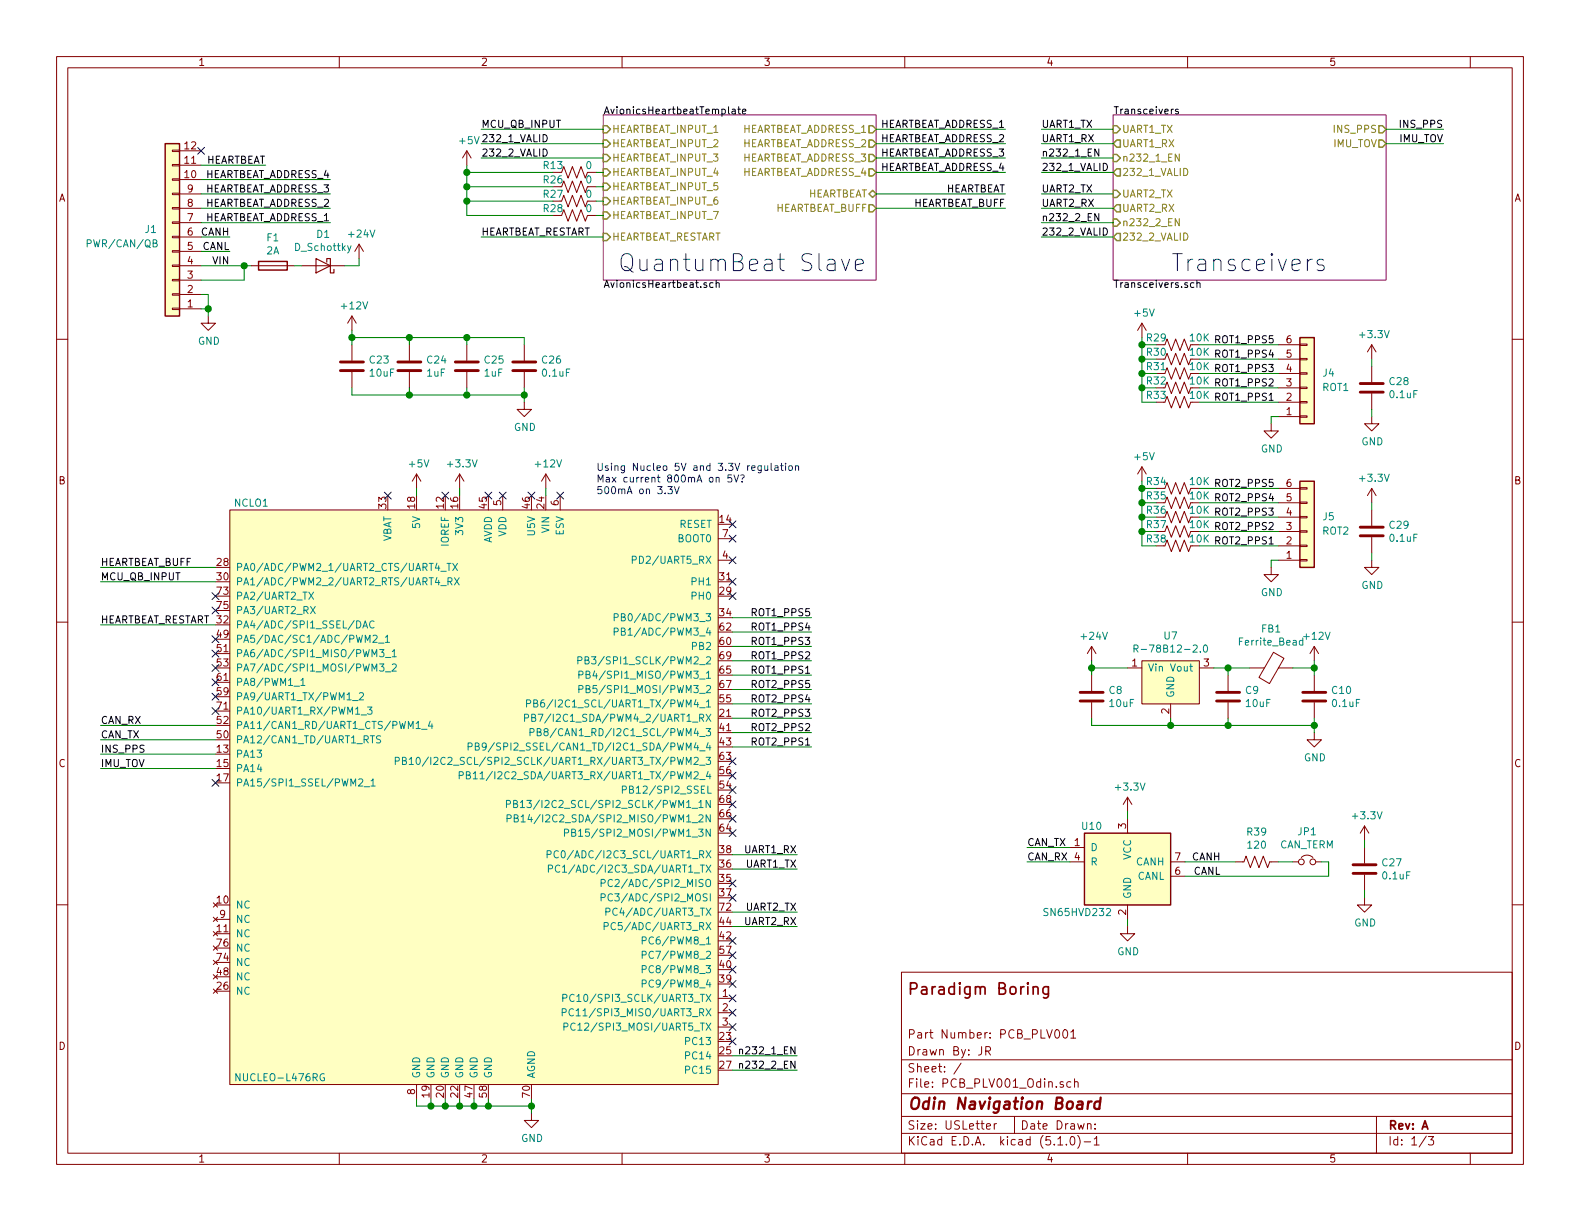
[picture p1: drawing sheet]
<svg xmlns="http://www.w3.org/2000/svg" width="279mm" height="216mm" viewBox="0 0 279 216" stroke-linecap="round" stroke-linejoin="round" font-family="sans-serif">
<g fill="none" stroke="#840000" stroke-width=".18">
<path d="M10 10h259.4v195.9h-259.4zM12 12h255.4v191.9h-255.4zM60 10v2M110 10v2M160 10v2M210 10v2M260 10v2M30.5 26.5h1.2v.3h-1.2zM30.5 29.1h1.2v.2h-1.2zM30.5 31.6h1.2v.3h-1.2zM30.5 34.2h1.2v.2h-1.2zM30.5 36.7h1.2v.3h-1.2z"/>
<path d="M30.5 39.2h1.2v.3h-1.2zM31.7 31.8h3.9M31.7 29.2h3.9M31.7 26.7h3.9M31.7 39.4h3.9M31.7 36.8h3.9M31.7 34.3h3.9M82.5 26.7v2.5M82.5 26.7l-.7 1.2M82.5 26.7l.8 1.2M99.3 30.5l.4-1 .8 2 .7-2 .8 2 .7-2 .8 2 .4-1M99.3 33l.4-1 .8 2 .7-2 .8 2 .7-2 .8 2 .4-1"/>
<path d="M99.3 35.6l.4-1.1 .8 2.1 .7-2.1 .8 2.1 .7-2.1 .8 2.1 .4-1M99.3 38.1l.4-1 .8 2 .7-2 .8 2 .7-2 .8 2 .4-1M104.1 30.5h1.3M104.1 33h1.3M104.1 35.6h1.3M104.1 38.1h1.3M10 60h2M30.5 41.8h1.2v.2h-1.2zM30.5 44.3h1.2v.3h-1.2zM30.5 46.9h1.2v.2h-1.2zM30.5 49.4h1.2v.3h-1.2zM30.5 51.9h1.2v.3h-1.2z"/>
<path d="M30.5 54.5h1.2v.2h-1.2zM31.7 54.6h3.9M31.7 52.1h3.9M31.7 49.5h3.9M31.7 47h3.9M31.7 44.5h3.9M31.7 41.9h3.9M36.8 55.9v1.3h1.3l-1.3 1.2-1.2-1.2h1.2M44.4 47h7.7M53.3 47h7.7M62.2 55.9v2.5M62.2 55.9l-.7 1.3"/>
<path d="M62.2 55.9l.8 1.3M63.5 43.2l-.8 1.3M63.5 43.2v2.5M63.5 43.2l.8 1.3M201.9 57.2l-.7 1.2M201.9 57.2v2.5M201.9 57.2l.8 1.2M267.4 60h2M62.2 61v2.8M62.2 65.8v2.8M72.4 61v2.8M72.4 65.8v2.8"/>
<path d="M82.5 61v2.8M82.5 65.8v2.8M92.7 71.1v1.3h1.3l-1.3 1.3-1.3-1.3h1.3M92.7 61v2.8M92.7 65.8v2.8M206 63.5l.4-1 .7 2 .8-2 .8 2 .7-2 .8 2 .4-1M206 66l.4-1 .7 2.1 .8-2.1 .8 2.1 .7-2.1 .8 2.1 .4-1.1M206 68.6l.4-1 .7 2 .8-2 .8 2 .7-2 .8 2 .4-1M206 71.1l.4-1 .7 2 .8-2 .8 2 .7-2 .8 2 .4-1M206 61l.4-1.1 .7 2.1 .8-2.1 .8 2.1 .7-2.1 .8 2.1 .4-1M224.8 74.9v1.3h1.3l-1.3 1.3-1.3-1.3h1.3M226.1 73.7h3.8"/>
<path d="M226.1 71.1h3.8M226.1 68.6h3.8M226.1 66h3.8M226.1 63.5h3.8M226.1 61h3.8M229.9 60.8h1.2v.3h-1.2zM229.9 63.4h1.2v.2h-1.2zM229.9 65.9h1.2v.3h-1.2zM229.9 68.5h1.2v.2h-1.2zM229.9 71h1.2v.2h-1.2zM229.9 73.5h1.2v.3h-1.2zM242.6 73.7v1.2h1.2l-1.2 1.3-1.3-1.3h1.3"/>
<path d="M242.6 61v2.5M242.6 64.8v2.8M242.6 69.6v2.8M242.6 61l-.8 1.2M242.6 61l.7 1.2M40.6 90.2h86.4v101.6h-86.4zM73.7 83.8v2.6M73.7 83.8l-.8 1.3M73.7 83.8l.7 1.3M81.3 83.8l-.8 1.3M81.3 83.8v2.6M81.3 83.8l.7 1.3"/>
<path d="M88.9 87.6v2.6M96.5 83.8l-.7 1.3M96.5 83.8v2.6M96.5 83.8l.8 1.3M99.1 87.6v2.6M127 99.1h2.5M127 95.3h2.5M201.9 82.6v2.5M201.9 82.6l-.7 1.2M201.9 82.6l.8 1.2M206 88.9l.4-1 .7 2 .8-2 .8 2 .7-2 .8 2 .4-1M206 91.4l.4-1 .7 2.1 .8-2.1 .8 2.1 .7-2.1 .8 2.1 .4-1.1"/>
<path d="M206 94l.4-1 .7 2 .8-2 .8 2 .7-2 .8 2 .4-1M206 96.5l.4-1 .7 2 .8-2 .8 2 .7-2 .8 2 .4-1M206 86.4l.4-1.1 .7 2.1 .8-2.1 .8 2.1 .7-2.1 .8 2.1 .4-1M226.1 99.1h3.8M226.1 96.5h3.8M226.1 94h3.8M226.1 91.4h3.8M226.1 88.9h3.8M226.1 86.4h3.8M229.9 86.2h1.2v.3h-1.2zM229.9 88.8h1.2v.2h-1.2zM229.9 91.3h1.2v.3h-1.2z"/>
<path d="M229.9 93.9h1.2v.2h-1.2zM229.9 96.4h1.2v.2h-1.2zM229.9 98.9h1.2v.3h-1.2zM242.6 99.1v1.2h1.2l-1.2 1.3-1.3-1.3h1.3M242.6 86.4v2.5M242.6 90.2v2.8M242.6 95v2.8M242.6 86.4l-.8 1.2M242.6 86.4l.7 1.2M10 110h2M193 114.3l-.7 1.3M193 114.3v2.5"/>
<path d="M193 119.4v2.8M193 114.3l.8 1.3M199.4 118.1h2.5M201.9 116.8h10.2v7.7h-10.2zM212.1 118.1h2.5M217.2 119.4v2.8M221 118.1h2.6M224.8 100.3v1.3h1.3l-1.3 1.3-1.3-1.3h1.3M225.2 115.3l1.9 1.1-2.6 4.5-1.9-1.1zM226.1 118.1h2.5M232.4 114.3l-.8 1.3M232.4 114.3v2.5"/>
<path d="M232.4 119.4v2.8M232.4 114.3l.8 1.3M267.4 110h2M193 124.2v2.8M207 124.5v2.5M217.2 124.2v2.8M232.4 129.5v1.3h1.3l-1.3 1.3-1.3-1.3h1.3M232.4 124.2v2.8M10 160h2M37.7 159.6l.8 .8M38.5 159.6l-.8 .8M189.2 149.9h2.6"/>
<path d="M189.2 152.4h2.6M199.4 141v2.5M199.4 144.8v2.5M199.4 141l-.8 1.2M199.4 141l.8 1.2M207 152.4h2.5M207 154.9h2.5M218.4 152.4h1.6l.3-1 .8 2 .8-2 .7 2 .8-2 .8 2 .3-1h1.6M228.6 152.4h1M230.1 151.6a1.41 1.41 0 0 1 2.1 0M232.7 152.4h1M241.3 158.8v1.2h1.3l-1.3 1.3-1.3-1.3h1.3"/>
<path d="M241.3 146.1v2.5M241.3 149.9v2.8M241.3 154.7v2.8M241.3 146.1l-.8 1.2M241.3 146.1l.8 1.2M267.4 160h2M37.7 164.7l.8 .8M37.7 174.9l.8 .7M37.7 172.3l.8 .8M37.7 169.8l.8 .8M37.7 167.3l.8 .7M37.7 162.2l.8 .7"/>
<path d="M38.1 162.6h2.5M38.5 164.7l-.8 .8M38.5 174.9l-.8 .7M38.5 172.3l-.8 .8M38.5 169.8l-.8 .8M38.5 167.3l-.8 .7M38.5 162.2l-.8 .7M127 176.5h2.5M127 179.1h2.5M159.4 171.9h108v32h-108zM199.4 163.8v1.3h1.3l-1.3 1.3-1.3-1.3h1.3M199.4 160v2.6"/>
<path d="M73.7 191.8v2.5M94 196.9v1.2h1.2l-1.2 1.3-1.3-1.3h1.3M127 181.6h2.5M159.4 197.4h108M159.4 193.4h108M159.4 187.4h108M170 188l-1.3 1.9M174.3 185.9l.7-.1 .2-.2-.2-.5h-.7v1.5M174.4 199.2l.8-.2-.1-.2-.4-.1-.3 .2 .1 .7h.6M174.7 185.9l.5 .7M175.8 198.7v1M176.2 198.7l-.3 .1-.1 .2"/>
<path d="M179.4 197.4v3M186.7 182.1h.2a.8 .8 0 0 1 .5 .7 .8 .8 0 0 1-.5 .8 1 1 0 0 1-.2-1.5zM188 191.3h-.3l-.2 .2v.2l.5 .1v.4h-.5M188.1 182.2l.2-.1a.8 .8 0 0 1 .5 .7 .8 .8 0 0 1-.5 .8l-.2-.2-.2-.4zM189.4 191.3h-.4l-.4 .2 .1 .6 .3 .2 .4-.1M189.4 182.5l.4-.4v1.5M189.4 183.6h.8M190 191.4l.2-.1h.4l.1 1M190 190.8v1.5M192.3 198.8l.2-.1 .4 .1v.9M193.6 199.5v.2M193.6 198.8v.1"/>
<path d="M243.4 197.4v6.5M60 203.9v2M110 203.9v2M159.4 200.4h108M160 203.9v2M187.1 202.5h.8M188.6 202.3v.2M189.4 201.1l.3-.1a.94 .94 0 0 1 0 1.5 .82 .82 0 0 1-.3-1.4zM190.6 200.8a1.71 1.71 0 0 1 0 2.2M191.7 201.9h1.2M193.5 201.4l.4-.4v1.5M193.5 202.5h.9"/>
<path d="M210 203.9v2M252.2 200.9l-1.2 1.9M252.6 201h.9l-.5 .5 .4 .2v.6l-.2 .2-.6-.2M260 203.9v2"/>
<circle cx="230.1" cy="152.4" r=".51"/>
<circle cx="232.2" cy="152.4" r=".51"/>
</g>
<path d="M192.5 194.8l-.2 1.3M193 194.8a.55 .55 0 0 0-.6 .3M194.5 194.8a.68 .68 0 0 0-1 .3v.8l.3 .2 .6-.1M194.6 194.1l-.2 2" fill="none" stroke="#840000" stroke-width=".41"/>
<path d="M182.7 174.7a.52 .52 0 0 1 .9 .1v1M182.7 174.5v1.3M185.4 174.5v1.6a.56 .56 0 0 1-.9 .3M185.4 174.5a.68 .68 0 0 0-.9 .2l-.1 .2 .1 .7 .3 .2 .6-.1" fill="none" stroke="#840000" stroke-width=".3"/>
<path d="M106.7 20.3h48.2v29.2h-48.2zM196.8 20.3h48.3v29.2h-48.3z" fill="none" stroke="#840084" stroke-width=".18"/>
<g fill="none" stroke="#000" stroke-width=".18">
<path d="M128.8 18.9v1.1l.2 .1M129.5 19.4h.5v.7M130 19.6l-.4 .1-.2 .1 .1 .3h.5M130.5 19.3h.4M130.6 18.9v1.1l.3 .1M131.3 19.7l.6-.1v-.2l-.4-.1-.2 .2 .1 .6h.5M208.4 19.4l-.3-.1-.3 .2 .1 .2 .5 .1v.3h-.6M96 26.3a.64 .64 0 0 1 .8 .7 .64 .64 0 0 1-.8 .6zM96 23.8a.64 .64 0 0 1 .8 .6 .64 .64 0 0 1-.8 .7zM194.3 26.3v1.3l-.7-1.3v1.3M194.3 37.8v1.2l-.7-1.2v1.2M195.1 28.9a.64 .64 0 0 1 .7 .6 .64 .64 0 0 1-.7 .6z"/>
<path d="M124.9 50h-.3l-.1 .2v.1l.4 .2v.3h-.4M126.1 50h-.4l-.2 .2 .1 .6h.5M126.6 50.1l.2-.1h.3l.1 .8M126.6 49.6v1.2M195.1 40.3a.64 .64 0 0 1 .7 .6 .64 .64 0 0 1-.7 .7zM211.1 50h-.3l-.3 .2 .1 .6h.5M211.7 50.1l.2-.1h.3v.8M211.7 49.6v1.2M224.4 70.8h.7M224.4 96.2h.7M130.8 185.6l.2-.1 .3 .1v.8M130.8 188.2l.2-.1h.3v.8"/>
<path d="M130.8 185.5v.9M130.8 188.1v.8"/>
</g>
<g fill="none" stroke="#848400" stroke-width=".25">
<path d="M106.7 22.2h.6l.6 .7-.6 .6h-.6zM106.7 24.8h.6l.6 .6-.6 .6h-.6zM106.7 27.3h.6l.6 .6-.6 .7h-.6zM106.7 29.8h.6l.6 .7-.6 .6h-.6zM106.7 32.4h.6l.6 .6-.6 .7h-.6zM106.7 34.9h.6l.6 .7-.6 .6h-.6zM106.7 37.5h.6l.6 .6-.6 .6h-.6zM153.7 22.2h.6l.6 .7-.6 .6h-.6zM153.7 24.8h.6l.6 .6-.6 .6h-.6zM153.7 27.3h.6l.6 .6-.6 .7h-.6zM153.7 29.8h.6l.6 .7-.6 .6h-.6zM153.7 36.2h.6l.6 .6-.6 .7h-.6z"/>
<path d="M153.7 34.3l.6-.6 .6 .6-.6 .6zM196.8 22.2h.7l.6 .7-.6 .6h-.7zM196.8 27.3h.7l.6 .6-.6 .7h-.7zM196.8 33.7h.7l.6 .6-.6 .6h-.7zM196.8 38.7h.7l.6 .7-.6 .6h-.7zM197.5 24.8h.6v1.2h-.6l-.7-.6zM197.5 29.8h.6v1.3h-.6l-.7-.6zM197.5 36.2h.6v1.3h-.6l-.7-.7zM243.8 22.2h.7l.6 .7-.6 .6h-.7zM243.8 24.8h.7l.6 .6-.6 .6h-.7zM106.7 41.3h.6l.6 .6-.6 .6h-.6zM197.5 41.3h.6v1.2h-.6l-.7-.6z"/>
</g>
<g fill="none" stroke="#0000c2" stroke-width=".18">
<path d="M148.8 45.8l.7 2.1 .7-2.1M151.3 46.9l1.4-.3-.2-.6-.3-.2h-.5l-.3 .2-.1 .3v1.1l.1 .3 .3 .2h.5l.3-.2M234.1 46l-.8-.2-.3 .2-.1 .3 .1 .4 1.1 .3 .1 .3-.1 .4-.3 .2h-.6l-.3-.2M118.1 86h.8l-.4 .5 .3 .1v.6l-.1 .1-.6-.1M119.3 86l.4 1.3 .4-1.3M129.4 84h-.6l-.1 .6 .2-.1h.4l.1 .6-.2 .1-.5-.1M129.8 84l.4 1.2 .4-1.2M131 84h.4l.2 .2-.4 .6M131.2 85.1v.1M135.2 82.3l.1 .8 .3 .1 .2-.1M135.8 82.3v.9M136.4 81.9v1.1l.2 .2"/>
<path d="M137 82.4h.5l.1 .8M137.6 82.7h-.4l-.2 .2v.2h.6M138 82.3h.5M138.2 81.9v1.1l.3 .2M138.9 81.9v.1M138.9 82.3v.9M139.6 82.4l.3-.1 .2 .3-.1 .5-.3 .1-.2-.1zM140.7 82.5l.1-.2 .3 .1 .1 .8M140.7 82.3v.9"/>
</g>
<g fill="#ffffc2" stroke="#ffffc2" stroke-width=".18">
<path d="M29.2 25.4h2.5v30.5h-2.5z"/>
<path d="M40.6 90.2h86.4v101.6h-86.4z"/>
<path d="M201.9 116.8h10.2v7.7h-10.2z"/>
<path d="M191.8 147.3h15.2v12.7h-15.2z"/>
<path d="M229.9 59.7h2.5v15.2h-2.5z"/>
<path d="M229.9 85.1h2.5v15.2h-2.5z"/>
</g>
<path d="M29.2 25.4h2.5v30.5h-2.5zM45.7 46.2h5.1v1.6h-5.1zM229.9 59.7h2.5v15.2h-2.5zM229.9 85.1h2.5v15.2h-2.5zM191.8 147.3h15.2v12.7h-15.2z" fill="none" stroke="#840000" stroke-width=".25"/>
<g fill="none" stroke="#008484" stroke-width=".18">
<path d="M27.1 43h.5l.1-.5-.6-.1v1.3h.5l.2-.3v-.2l-.3-.2M62.1 43.5l-.5 1.1-.1 .1M79 99.6h.8M79.4 99.6v1.3M80.1 99.6l.8 1.3M80.9 99.6l-.8 1.3M111.8 99h.6l.1-.5-.2-.2h-.5v1.3M54.6 104.7l.8 1.3M54.9 107.2l.9 1.3M55.4 104.7l-.8 1.3M55.8 107.2l-.9 1.3M64.2 111l.4-1.2 .4 1.2"/>
<path d="M64.3 110.7h.6M64.6 113.6v-1.3l.4 .9 .4-.9v1.3M66 112.4l.4-.1 .3 .4-.8 .9h.8M66.1 109.9a.6 .6 0 0 0-.8 .4 .6 .6 0 0 0 .6 .7l.2-.1M66.9 113.7h1M67.1 114.9h.8l-.4 .4 .3 .2v.5l-.1 .1-.6-.1M67.1 117.4h.8l-.4 .5 .3 .1v.5l-.1 .2-.6-.2M68.1 112.7l.4-.4v1.3M68.1 113.6h.8M68.1 116.3h1M68.1 118.8h1M69.4 115.2l.3-.3v1.2"/>
<path d="M69.4 117.5l.4-.1 .3 .4-.1 .2-.7 .7h.8M69.4 116.1h.7M78 101h.9M78 103.6h.9M79.2 102.8h.6l.1-.5-.2-.1h-.5v1.2M79.5 102.8l.4 .6M80.4 102.2l.8 1.2M81.2 102.2l-.8 1.2M102.2 116.8l.6-.1 .1-.1-.1-.3-.1-.2h-.5v1.3M102.4 119.3l.6-.1v-.4l-.6-.1v1.2M103.5 116.7h.5l.1-.4-.6-.2v1.3h.4l.3-.2v-.2l-.3-.3M103.6 119.3l.6-.1 .1-.2-.1-.2-.6-.1v1.2h.5l.2-.1 .1-.3-.3-.2"/>
<path d="M108.6 109.2l.7-.1v-.5l-.2-.1h-.5v1.3M108.6 111.7l.7-.1v-.4l-.2-.2h-.5v1.3M109.9 109.1h.5l.1-.2v-.3l-.6-.1v1.3h.5l.1-.1 .1-.4-.3-.2M109.9 111.7l.5-.1 .1-.2v-.2l-.6-.2v1.3h.5l.1-.1 .1-.3-.3-.2M200.5 114.7h.6l.1-.5-.2-.2h-.5v1.3M200.8 114.7l.4 .6M213 114.1l.1-.1a.67 .67 0 0 1 .5 .7 .67 .67 0 0 1-.5 .6 .83 .83 0 0 1-.1-1.2zM230.4 113.3l-.4-.1-.2 .3 .1 .5h.5M230.4 112.8v1.3M53.2 120.3l.4-.4v1.3M53.2 121.2h.7M62.3 123.9h1"/>
<path d="M63.4 137.8l.5-.1 .3 .4-.8 .9h.8M63.6 122.6l.4-.1 .3 .3-.8 .9h.8M63.9 126.4h.9M64.4 139.1h1M65 125h.8l-.4 .5 .3 .1v.6l-.1 .1-.6-.1M65.5 130.1h.7M65.6 138.1l.4-.4v1.3M65.6 139h.7M67.3 130.2l-.5-.1-.2 .1v.4l.6 .2 .1 .3-.2 .3-.5-.1M69.9 134.6l.6-.1 .1-.5-.2-.1h-.5v1.3M71.2 134.5h.5l.1-.2v-.3l-.6-.1v1.3h.5l.1-.1 .1-.4-.3-.2M72.4 134.3l.3-.4v1.3"/>
<path d="M72.4 135.2h.7M73.6 127.9l.4-.3v1.2M73.6 128.8h.7M73.7 134l.2-.1a.67 .67 0 0 1 .4 .6 .67 .67 0 0 1-.4 .7l-.3-.2v-.3zM74.5 129h1M75.8 133.9l-1.1 1.6M76.1 127.5l-.3 .9h.8M76.4 128v.8M81.2 137.1h.6l.1-.2v-.3l-.2-.2h-.5v1.3M82.5 137.1l.5-.1 .1-.2v-.2l-.6-.2v1.3h.5l.2-.2v-.2l-.3-.2M82.8 132h.6v-.5l-.1-.1h-.5v1.2M83.7 136.8l.3-.4v1.3"/>
<path d="M83.7 137.7h.7M84 132l.6-.1 .1-.2v-.2l-.7-.1v1.2h.5l.2-.1 .1-.3-.3-.2M84.9 136.8l.4-.4v1.3M84.9 137.7h.7M86 131.9l-.2 .3-.4-.1-.1-.2v-.4l.2-.1h.3l.2 .2a.97 .97 0 0 1-.2 1h-.4M87.4 131.3l-1.1 1.6M92.8 126.9h.6v-.5l-.2-.1h-.4v1.3M93.1 124.4h.6l.2-.2-.1-.3-.2-.2h-.5v1.3M93.7 129.5l.6-.1 .1-.4-.2-.2h-.5v1.3M94 126.9l.6-.1 .1-.2-.1-.2-.6-.1v1.3h.5l.2-.2v-.3l-.3-.2M94.4 124.4l.5-.1 .1-.2v-.2l-.6-.2v1.3h.5l.2-.2v-.2l-.3-.2M95 129.4h.5l.2-.2-.1-.2-.6-.2v1.3h.5l.2-.1v-.3l-.3-.3"/>
<path d="M95.2 126.3h.8l-.5 1.3M96.2 123.7l-.4 .1a.87 .87 0 0 0 0 1.2l.5-.1v-.5l-.5-.2-.2 .3M96.4 129.4l-.2-.3 .2-.3h.3l.2 .2v.3l-.6 .1-.1 .2v.3l.2 .2h.3l.2-.2v-.4l-.2-.1M102.4 121.9l.6-.1v-.5l-.6-.1v1.3M103.6 121.8h.6l.1-.2-.1-.3-.6-.1v1.3h.5l.2-.1 .1-.4-.3-.2M110.1 139.6l.6-.1v-.4l-.2-.1h-.4v1.3M89.6 142.2l.6-.1v-.4l-.2-.2h-.4v1.3M89.7 144.7l.6-.1v-.4l-.6-.1v1.2M90.8 142.1h.6l.1-.2-.1-.2-.6-.2v1.3h.5l.2-.1v-.3l-.3-.3M90.9 144.7l.6-.1 .1-.2-.1-.2-.6-.1v1.2h.5l.2-.1 .1-.3-.3-.2M92 141.9l.4-.4v1.3M92 142.8h.8"/>
<path d="M92.2 144.4l.3-.3v1.2M92.2 145.3h.7M93.2 141.5h.8l-.5 .5 .4 .1v.6l-.5 .1-.2-.1M96.7 151.1l.7-.1v-.5l-.2-.1h-.5v1.3M97 153.6l.7-.1v-.4l-.7-.1v1.2M98.7 150.5a.5 .5 0 0 0-.6 .1 .5 .5 0 0 0-.1 .6 .45 .45 0 0 0 .2 .4 .45 .45 0 0 0 .5 0M99 153.1a.6 .6 0 0 0-.9 .4 .6 .6 0 0 0 .6 .7l.3-.1M99.8 147.3l.7-.1v-.5l-.7-.1v1.3M101.1 147.2h.6l.1-.2-.1-.3-.6-.1v1.3h.5l.2-.1v-.4l-.3-.2M106.3 156.2l.6-.1 .1-.2v-.3l-.2-.1h-.5v1.3M106.3 158.7l.6-.1 .1-.1v-.3l-.2-.2h-.5v1.3M108.3 155.6a.51 .51 0 0 0-.6 0 .51 .51 0 0 0-.2 .6 .46 .46 0 0 0 .3 .5 .46 .46 0 0 0 .5-.1"/>
<path d="M108.3 158.2a.51 .51 0 0 0-.6 0 .51 .51 0 0 0-.2 .6 .46 .46 0 0 0 .3 .5 .46 .46 0 0 0 .5-.1M99.4 179l.7-.1v-.4l-.2-.1h-.5v1.2M99.5 176.5l.7-.1v-.5l-.7-.1v1.3M101.4 178.5a.6 .6 0 0 0-.8 .4 .6 .6 0 0 0 .6 .7l.2-.1M101.5 175.9a.6 .6 0 0 0-.8 .5 .6 .6 0 0 0 .6 .7l.2-.1M106.8 163.8l.7-.1v-.5l-.2-.1h-.5v1.3M107.1 161.2l.7-.1v-.4l-.7-.1v1.2M113.6 173.9h.6v-.5l-.2-.1h-.4v1.2M113.6 171.4l.6-.1v-.4l-.2-.2h-.4v1.3M113.6 166.3h.6v-.5l-.2-.1h-.4v1.2M113.6 168.9l.6-.1v-.5l-.2-.1h-.4v1.3M57.3 189.9a.59 .59 0 0 0-.7 .6 .59 .59 0 0 0 .7 .6l.1-.5h-.3"/>
<path d="M99.7 181.6l.7-.1v-.5l-.2-.1h-.5v1.3M101.7 181a.6 .6 0 0 0-.8 .5 .6 .6 0 0 0 .6 .7l.2-.2"/>
</g>
<g fill="none" stroke="#008400" stroke-width=".18">
<path d="M35.6 39.4h22.8M35.6 36.8h22.8M35.6 34.3h22.8M35.6 31.8h22.8M35.6 29.2h11.4M82.5 30.5h15.3M82.5 29.2v8.9h15.3M82.5 33h15.3M82.5 35.6h15.3M85.1 27.9h21.6M85.1 25.4h21.6M85.1 22.9h21.6"/>
<path d="M105.4 30.5h1.3M105.4 33h1.3M105.4 35.6h1.3M105.4 38.1h1.3M154.9 36.8h22.9M154.9 34.3h22.9M154.9 30.5h22.9M154.9 27.9h22.9M154.9 25.4h22.9M154.9 22.9h22.9M184.1 39.4h12.7M184.1 36.8h12.7"/>
<path d="M184.1 34.3h12.7M184.1 30.5h12.7M184.1 27.9h12.7M184.1 25.4h12.7M184.1 22.9h12.7M245.1 25.4h10.2M245.1 22.9h10.2M35.6 52.1h1.2v3.8M35.6 54.6h1.2M35.6 47h8.8M35.6 44.5h5M35.6 41.9h5"/>
<path d="M43.2 47v2.5h-7.6M52.1 47h1.2M62.2 59.7h30.5v1.3M62.2 58.4v2.6M63.5 45.7v1.3h-2.5M72.4 59.7v1.3M82.5 59.7v1.3M85.1 41.9h21.6M184.1 41.9h12.7M201.9 59.7v11.4h2.6M62.2 68.6v1.3h30.5M72.4 68.6v1.3"/>
<path d="M82.5 68.6v1.3M92.7 68.6v2.5M201.9 63.5h2.6M201.9 66h2.6M201.9 68.6h2.6M201.9 61h2.6M212.1 63.5h14M212.1 66h14M212.1 68.6h14M212.1 71.1h14M212.1 61h14M226.1 73.7h-1.3v1.2"/>
<path d="M242.6 63.5v1.3M242.6 72.4v1.3M73.7 86.4v1.2M81.3 86.4v1.2M96.5 86.4v1.2M201.9 85.1v11.4h2.6M201.9 88.9h2.6M201.9 91.4h2.6M201.9 94h2.6M201.9 86.4h2.6M212.1 88.9h14M212.1 91.4h14"/>
<path d="M212.1 94h14M212.1 96.5h14M212.1 86.4h14M226.1 99.1h-1.3v1.2M242.6 88.9v1.3M242.6 97.8v1.3M17.8 100.3h20.3M17.8 110.5h20.3M17.8 102.9h20.3M129.5 111.8h14M129.5 114.3h14M129.5 116.8h14"/>
<path d="M129.5 119.4h14M129.5 109.2h14M193 116.8v2.6M193 118.1h6.4M214.6 118.1h6.4M217.2 118.1v1.3M228.6 118.1h3.8M232.4 116.8v2.6M17.8 128.3h20.3M17.8 130.8h20.3M17.8 133.4h20.3M17.8 135.9h20.3"/>
<path d="M129.5 124.5h14M129.5 127h14M129.5 129.5h14M129.5 132.1h14M129.5 121.9h14M193 127v1.3h39.4M207 127v1.3M217.2 127v1.3M232.4 127v2.5M129.5 153.7h11.5M129.5 151.1h11.5M181.6 149.9h7.6"/>
<path d="M181.6 152.4h7.6M199.4 143.5v1.3M209.5 152.4h8.9M226.1 152.4h2.5M233.7 152.4h1.2v2.5h-25.4M241.3 148.6v1.3M241.3 157.5v1.3M129.5 163.8h11.5M129.5 161.3h11.5M199.4 162.6v1.2M73.7 194.3v1.3h20.3M76.2 194.3v1.3"/>
<path d="M78.7 194.3v1.3M81.3 194.3v1.3M83.8 194.3v1.3M86.4 194.3v1.3M94 194.3v2.6M129.5 186.7h11.5M129.5 189.2h11.5"/>
</g>
<g fill="#008400" stroke="#008400" stroke-width=".25">
<circle cx="36.8" cy="54.6" r=".51"/>
<circle cx="43.2" cy="47" r=".51"/>
<circle cx="94" cy="195.6" r=".51"/>
<circle cx="76.2" cy="195.6" r=".51"/>
<circle cx="78.7" cy="195.6" r=".51"/>
<circle cx="81.3" cy="195.6" r=".51"/>
<circle cx="83.8" cy="195.6" r=".51"/>
<circle cx="86.4" cy="195.6" r=".51"/>
<circle cx="193" cy="118.1" r=".51"/>
<circle cx="217.2" cy="128.3" r=".51"/>
<circle cx="207" cy="128.3" r=".51"/>
<circle cx="232.4" cy="128.3" r=".51"/>
<circle cx="217.2" cy="118.1" r=".51"/>
<circle cx="232.4" cy="118.1" r=".51"/>
<circle cx="62.2" cy="59.7" r=".51"/>
<circle cx="72.4" cy="59.7" r=".51"/>
<circle cx="82.6" cy="59.7" r=".51"/>
<circle cx="92.7" cy="69.9" r=".51"/>
<circle cx="82.6" cy="69.9" r=".51"/>
<circle cx="72.4" cy="69.9" r=".51"/>
<circle cx="201.9" cy="68.6" r=".51"/>
<circle cx="201.9" cy="66" r=".51"/>
<circle cx="201.9" cy="63.5" r=".51"/>
<circle cx="201.9" cy="61" r=".51"/>
<circle cx="201.9" cy="94" r=".51"/>
<circle cx="201.9" cy="91.4" r=".51"/>
<circle cx="201.9" cy="88.9" r=".51"/>
<circle cx="201.9" cy="86.4" r=".51"/>
<circle cx="82.6" cy="30.5" r=".51"/>
<circle cx="82.6" cy="33" r=".51"/>
<circle cx="82.6" cy="35.6" r=".51"/>
</g>
<g fill="none" stroke="#000084" stroke-width=".18">
<path d="M35 26.1l1.2 1.2M36.2 26.1l-1.2 1.2M68 87l1.2 1.2M69.2 87l-1.2 1.2M78.1 87l1.2 1.2M79.3 87l-1.2 1.2M85.8 87l1.2 1.2M87 87l-1.2 1.2M88.3 87l1.2 1.2M89.5 87l-1.2 1.2M93.4 87l1.2 1.2M94.6 87l-1.2 1.2"/>
<path d="M98.5 87l1.2 1.2M99.7 87l-1.2 1.2M128.9 92.1l1.2 1.2M128.9 94.6l1.2 1.3M128.9 98.5l1.2 1.2M130.1 92.1l-1.2 1.2M130.1 94.6l-1.2 1.3M130.1 98.5l-1.2 1.2M37.5 117.5l1.2 1.2M37.5 115l1.2 1.2M37.5 112.4l1.2 1.2M37.5 107.3l1.2 1.3"/>
<path d="M37.5 104.8l1.2 1.2M38.7 117.5l-1.2 1.2M38.7 115l-1.2 1.2M38.7 112.4l-1.2 1.2M38.7 107.3l-1.2 1.3M38.7 104.8l-1.2 1.2M128.9 102.3l1.2 1.2M128.9 104.8l1.2 1.2M130.1 102.3l-1.2 1.2M130.1 104.8l-1.2 1.2M37.5 137.8l1.2 1.2M37.5 125.1l1.2 1.2"/>
<path d="M37.5 122.6l1.2 1.2M37.5 120l1.2 1.3M38.7 137.8l-1.2 1.2M38.7 125.1l-1.2 1.2M38.7 122.6l-1.2 1.2M38.7 120l-1.2 1.3M128.9 134l1.2 1.2M128.9 136.6l1.2 1.2M128.9 139.1l1.2 1.2M130.1 134l-1.2 1.2M130.1 136.6l-1.2 1.2M130.1 139.1l-1.2 1.2"/>
<path d="M128.9 141.6l1.2 1.2M128.9 144.2l1.2 1.2M128.9 146.7l1.2 1.2M128.9 155.6l1.2 1.2M128.9 158.1l1.2 1.3M130.1 141.6l-1.2 1.2M130.1 144.2l-1.2 1.2M130.1 146.7l-1.2 1.2M130.1 155.6l-1.2 1.2M130.1 158.1l-1.2 1.3M128.9 165.8l1.2 1.2M128.9 168.3l1.2 1.2"/>
<path d="M128.9 170.8l1.2 1.3M128.9 173.4l1.2 1.2M128.9 175.9l1.2 1.2M128.9 178.5l1.2 1.2M130.1 165.8l-1.2 1.2M130.1 168.3l-1.2 1.2M130.1 170.8l-1.2 1.3M130.1 173.4l-1.2 1.2M130.1 175.9l-1.2 1.2M130.1 178.5l-1.2 1.2M128.9 181l1.2 1.2M128.9 183.5l1.2 1.3"/>
<path d="M130.1 181l-1.2 1.2M130.1 183.5l-1.2 1.3"/>
</g>
<path d="M208.5 27.2v1.3l-.7-1.3v1.3M208.5 38.7v1.2l-.7-1.2v1.2M209.3 29.8a.64 .64 0 0 1 .8 .6 .64 .64 0 0 1-.8 .6zM209.3 41.2a.64 .64 0 0 1 .8 .6 .64 .64 0 0 1-.8 .7z" fill="none" stroke="#848400" stroke-width=".18"/>
<g fill="none" stroke="#840000" stroke-width=".51">
<path d="M60.2 65.5h4.1M60.2 64h4.1M70.4 65.5h4M70.4 64h4M80.5 65.5h4.1M80.5 64h4.1M90.7 65.5h4M90.7 64h4M240.5 69.3h4.1M240.5 67.8h4.1M240.5 94.7h4.1M240.5 93.2h4.1"/>
<path d="M191 124h4.1M191 122.4h4.1M215.1 124h4.1M215.1 122.4h4.1M230.4 124h4M230.4 122.4h4M239.3 154.4h4M239.3 152.9h4"/>
</g>
<path d="M55.9 45.7l2.5 1.3-2.5 1.3zM57.8 46.4v-.7h.6v2.6h.7v-.7" fill="none" stroke="#840000" stroke-width=".2"/>
<g font-size="4.2" fill="#0000c2">
<text x="109.2" y="48">QuantumBeat Slave</text>
<text x="207" y="48">Transceivers</text>
</g>
<g font-size="2.8" fill="#840000">
<text x="160.4" y="175.9">Paradigm Boring</text>
<text x="160.4" y="196.2">Odin Navigation Board</text>
</g>
<g font-size="2.1" fill="#840000">
<text x="160.4" y="183.6">Part Number: PCB_PLV001</text>
<text x="160.4" y="189.6">Sheet: /</text>
<text x="160.4" y="186.6">Drawn By: JR</text>
<text x="160.4" y="192.3">File: PCB_PLV001_Odin.sch</text>
<text x="160.4" y="202.5">KiCad E.D.A. kicad (5.1.0)-1</text>
<text x="160.4" y="199.7">Size: USLetter</text>
<text x="180.4" y="199.7">Date Drawn:</text>
<text x="245.4" y="199.7">Rev: A</text>
<text x="245.4" y="202.5">Id: 1/3</text>
</g>
<g font-size="1.8" fill="#840000">
<text x="35" y="11.6">1</text>
<text x="85" y="11.6">2</text>
<text x="135" y="11.6">3</text>
<text x="185" y="11.6">4</text>
<text x="235" y="11.6">5</text>
<text x="32.7" y="29">11</text>
<text x="32.7" y="26.4">12</text>
<text x="10.4" y="35.6">A</text>
<text x="32.7" y="31.5">10</text>
<text x="33.2" y="34">9</text>
<text x="267.8" y="35.6">A</text>
<text x="33.2" y="41.7">6</text>
<text x="33.2" y="39.1">7</text>
<text x="33.2" y="36.6">8</text>
<text x="33.2" y="46.7">4</text>
<text x="33.2" y="44.2">5</text>
<text x="33.2" y="51.8">2</text>
<text x="33.2" y="49.3">3</text>
<text x="33.2" y="54.4">1</text>
<text x="227.5" y="65.8">4</text>
<text x="227.5" y="63.2">5</text>
<text x="227.5" y="60.7">6</text>
<text x="227.5" y="70.9">2</text>
<text x="227.5" y="68.3">3</text>
<text x="227.5" y="73.4">1</text>
<text x="10.4" y="85.6">B</text>
<text x="68.3" y="89.9" transform="rotate(-90 68.3 89.9)">33</text>
<text x="73.4" y="89.9" transform="rotate(-90 73.4 89.9)">18</text>
<text x="78.5" y="89.9" transform="rotate(-90 78.5 89.9)">12</text>
<text x="81" y="89.9" transform="rotate(-90 81 89.9)">16</text>
<text x="86.1" y="89.9" transform="rotate(-90 86.1 89.9)">45</text>
<text x="88.6" y="89.4" transform="rotate(-90 88.6 89.4)">5</text>
<text x="93.7" y="89.9" transform="rotate(-90 93.7 89.9)">46</text>
<text x="96.3" y="89.9" transform="rotate(-90 96.3 89.9)">24</text>
<text x="98.8" y="89.4" transform="rotate(-90 98.8 89.4)">6</text>
<text x="227.5" y="88.6">5</text>
<text x="227.5" y="86.1">6</text>
<text x="267.8" y="85.6">B</text>
<text x="127.3" y="92.5">14</text>
<text x="127.8" y="95">7</text>
<text x="227.5" y="93.7">3</text>
<text x="227.5" y="91.2">4</text>
<text x="38.4" y="100.1">28</text>
<text x="127.8" y="98.8">4</text>
<text x="227.5" y="98.8">1</text>
<text x="227.5" y="96.3">2</text>
<text x="38.4" y="102.6">30</text>
<text x="38.4" y="105.2">73</text>
<text x="38.4" y="107.7">75</text>
<text x="127.3" y="105.2">29</text>
<text x="127.3" y="102.6">31</text>
<text x="38.4" y="112.8">49</text>
<text x="127.3" y="109">34</text>
<text x="127.3" y="111.5">62</text>
<text x="38.4" y="115.3">51</text>
<text x="38.4" y="117.9">53</text>
<text x="127.3" y="114">60</text>
<text x="127.3" y="119.1">65</text>
<text x="127.3" y="116.6">69</text>
<text x="200.2" y="117.9">1</text>
<text x="212.9" y="117.9">3</text>
<text x="38.4" y="122.9">59</text>
<text x="38.4" y="120.4">61</text>
<text x="38.4" y="125.5">71</text>
<text x="127.3" y="124.2">55</text>
<text x="127.3" y="121.7">67</text>
<text x="38.4" y="130.6">50</text>
<text x="38.4" y="128">52</text>
<text x="127.3" y="126.7">21</text>
<text x="127.3" y="129.3">41</text>
<text x="127.3" y="131.8">43</text>
<text x="206.8" y="126.2" transform="rotate(-90 206.8 126.2)">2</text>
<text x="10.4" y="135.6">C</text>
<text x="38.4" y="133.1">13</text>
<text x="38.4" y="135.6">15</text>
<text x="127.3" y="136.9">56</text>
<text x="127.3" y="134.4">63</text>
<text x="267.8" y="135.6">C</text>
<text x="38.4" y="138.2">17</text>
<text x="127.3" y="139.4">54</text>
<text x="127.3" y="142">68</text>
<text x="127.3" y="147.1">64</text>
<text x="127.3" y="144.5">66</text>
<text x="190" y="149.6">1</text>
<text x="199.1" y="146.5" transform="rotate(-90 199.1 146.5)">3</text>
<text x="127.3" y="156">35</text>
<text x="127.3" y="153.4">36</text>
<text x="127.3" y="150.9">38</text>
<text x="207.8" y="154.7">6</text>
<text x="207.8" y="152.1">7</text>
<text x="38.4" y="159.8">10</text>
<text x="127.3" y="158.5">37</text>
<text x="127.3" y="161">72</text>
<text x="199.1" y="161.8" transform="rotate(-90 199.1 161.8)">2</text>
<text x="38.4" y="164.8">11</text>
<text x="38.4" y="167.4">76</text>
<text x="38.9" y="162.3">9</text>
<text x="127.3" y="166.1">42</text>
<text x="127.3" y="163.6">44</text>
<text x="38.4" y="172.5">48</text>
<text x="38.4" y="169.9">74</text>
<text x="127.3" y="173.7">39</text>
<text x="127.3" y="171.2">40</text>
<text x="127.3" y="168.7">57</text>
<text x="38.4" y="175">26</text>
<text x="127.8" y="176.3">1</text>
<text x="127.8" y="178.8">2</text>
<text x="10.4" y="185.6">D</text>
<text x="127.3" y="183.9">23</text>
<text x="127.8" y="181.4">3</text>
<text x="267.8" y="185.6">D</text>
<text x="127.3" y="186.4">25</text>
<text x="127.3" y="189">27</text>
<text x="73.4" y="193.5" transform="rotate(-90 73.4 193.5)">8</text>
<text x="75.9" y="194" transform="rotate(-90 75.9 194)">19</text>
<text x="78.5" y="194" transform="rotate(-90 78.5 194)">20</text>
<text x="81" y="194" transform="rotate(-90 81 194)">22</text>
<text x="83.6" y="194" transform="rotate(-90 83.6 194)">47</text>
<text x="86.1" y="194" transform="rotate(-90 86.1 194)">58</text>
<text x="93.7" y="194" transform="rotate(-90 93.7 194)">70</text>
<text x="35" y="205.5">1</text>
<text x="85" y="205.5">2</text>
<text x="135" y="205.5">3</text>
<text x="185" y="205.5">4</text>
<text x="235" y="205.5">5</text>
</g>
<g font-size="1.8">
<text x="85.1" y="22.6">MCU_QB_INPUT</text>
<text x="106.7" y="20.2">AvionicsHeartbeatTemplate</text>
<text x="155.3" y="22.6">HEARTBEAT_ADDRESS_1</text>
<text x="184.1" y="22.6">UART1_TX</text>
<text x="196.8" y="20.2">Transceivers</text>
<text x="247.8" y="22.6">INS_PPS</text>
<text x="36.1" y="29">HEARTBEAT</text>
<text x="85.1" y="27.7">232_2_VALID</text>
<text x="155.3" y="25.1">HEARTBEAT_ADDRESS_2</text>
<text x="155.3" y="27.7">HEARTBEAT_ADDRESS_3</text>
<text x="184.1" y="25.1">UART1_RX</text>
<text x="184.1" y="27.7">n232_1_EN</text>
<text x="247.4" y="25.1">IMU_TOV</text>
<text x="35.9" y="34">HEARTBEAT_ADDRESS_3</text>
<text x="35.9" y="31.5">HEARTBEAT_ADDRESS_4</text>
<text x="155.3" y="30.2">HEARTBEAT_ADDRESS_4</text>
<text x="166.9" y="34">HEARTBEAT</text>
<text x="184.1" y="34">UART2_TX</text>
<text x="184.1" y="30.2">232_1_VALID</text>
<text x="35.5" y="41.7">CANH</text>
<text x="35.9" y="39.1">HEARTBEAT_ADDRESS_1</text>
<text x="35.9" y="36.6">HEARTBEAT_ADDRESS_2</text>
<text x="85.1" y="41.7">HEARTBEAT_RESTART</text>
<text x="161.2" y="36.6">HEARTBEAT_BUFF</text>
<text x="184.1" y="36.6">UART2_RX</text>
<text x="184.1" y="41.7">232_2_VALID</text>
<text x="184.1" y="39.1">n232_2_EN</text>
<text x="35.7" y="44.2">CANL</text>
<text x="37.7" y="46.7">VIN</text>
<text x="106.7" y="50.9">AvionicsHeartbeat.sch</text>
<text x="196.8" y="50.9">Transceivers.sch</text>
<text x="210.5" y="62.9">10K ROT1_PPS4</text>
<text x="210.5" y="65.5">10K ROT1_PPS3</text>
<text x="210.5" y="60.4">10K ROT1_PPS5</text>
<text x="210.5" y="68">10K ROT1_PPS2</text>
<text x="210.5" y="70.5">10K ROT1_PPS1</text>
<text x="210.5" y="88.3">10K ROT2_PPS4</text>
<text x="210.5" y="85.8">10K ROT2_PPS5</text>
<text x="210.5" y="90.9">10K ROT2_PPS3</text>
<text x="210.5" y="93.4">10K ROT2_PPS2</text>
<text x="210.5" y="95.9">10K ROT2_PPS1</text>
<text x="17.8" y="100.1">HEARTBEAT_BUFF</text>
<text x="17.8" y="102.6">MCU_QB_INPUT</text>
<text x="17.8" y="110.2">HEARTBEAT_RESTART 32</text>
<text x="133.3" y="111.5">ROT1_PPS4</text>
<text x="133.3" y="109">ROT1_PPS5</text>
<text x="133.3" y="119.1">ROT1_PPS1</text>
<text x="133.3" y="116.6">ROT1_PPS2</text>
<text x="133.3" y="114">ROT1_PPS3</text>
<text x="133.3" y="124.2">ROT2_PPS4</text>
<text x="133.3" y="121.7">ROT2_PPS5</text>
<text x="17.8" y="128">CAN_RX</text>
<text x="17.8" y="130.6">CAN_TX</text>
<text x="133.3" y="131.8">ROT2_PPS1</text>
<text x="133.3" y="129.3">ROT2_PPS2</text>
<text x="133.3" y="126.7">ROT2_PPS3</text>
<text x="17.8" y="133.1">INS_PPS</text>
<text x="17.8" y="135.6">IMU_TOV</text>
<text x="181.6" y="149.6">CAN_TX</text>
<text x="131.6" y="150.9">UART1_RX</text>
<text x="131.8" y="153.4">UART1_TX</text>
<text x="181.6" y="152.1">CAN_RX 4</text>
<text x="210.8" y="152.1">CANH</text>
<text x="211" y="154.7">CANL</text>
<text x="131.8" y="161">UART2_TX</text>
<text x="131.6" y="163.6">UART2_RX</text>
<text x="131.5" y="186.4">n232_1_EN</text>
<text x="131.5" y="189">n232_2_EN</text>
</g>
<g font-size="1.8" fill="#848400">
<text x="108.2" y="23.5">HEARTBEAT_INPUT_1</text>
<text x="130.9" y="23.5">HEARTBEAT_ADDRESS_1</text>
<text x="198.4" y="23.5">UART1_TX</text>
<text x="236.1" y="23.5">INS_PPS</text>
<text x="108.2" y="26">HEARTBEAT_INPUT_2</text>
<text x="108.2" y="28.6">HEARTBEAT_INPUT_3</text>
<text x="130.9" y="26">HEARTBEAT_ADDRESS_2</text>
<text x="130.9" y="28.6">HEARTBEAT_ADDRESS_3</text>
<text x="198.4" y="26">UART1_RX</text>
<text x="198.4" y="28.6">n232_1_EN</text>
<text x="235.7" y="26">IMU_TOV</text>
<text x="108.2" y="31.1">HEARTBEAT_INPUT_4</text>
<text x="108.2" y="33.7">HEARTBEAT_INPUT_5</text>
<text x="130.9" y="31.1">HEARTBEAT_ADDRESS_4</text>
<text x="142.5" y="34.9">HEARTBEAT</text>
<text x="198.4" y="34.9">UART2_TX</text>
<text x="198.4" y="31.1">232_1_VALID</text>
<text x="108.2" y="36.2">HEARTBEAT_INPUT_6</text>
<text x="108.2" y="38.7">HEARTBEAT_INPUT_7</text>
<text x="136.8" y="37.5">HEARTBEAT_BUFF</text>
<text x="198.4" y="40">n232_2_EN</text>
<text x="198.4" y="37.5">UART2_RX</text>
<text x="108.2" y="42.5">HEARTBEAT_RESTART</text>
<text x="198.4" y="42.5">232_2_VALID</text>
</g>
<g font-size="1.8" fill="#008484">
<text x="81.3" y="25.5">+5V 232_1_VALID</text>
<text x="96.2" y="29.9">R13</text>
<text x="103.7" y="29.9">0</text>
<text x="96.2" y="32.4">R26</text>
<text x="96.2" y="35">R27</text>
<text x="103.7" y="32.4">0</text>
<text x="103.7" y="35">0</text>
<text x="25.7" y="41.2">J1</text>
<text x="96.2" y="37.5">R28</text>
<text x="103.7" y="37.5">0</text>
<text x="15.8" y="43.7">PWR/CAN/QB</text>
<text x="47.1" y="45">2A</text>
<text x="47.2" y="42.7">F1</text>
<text x="52.3" y="44.4">D_Schottky</text>
<text x="56" y="42.1">D1</text>
<text x="61.8" y="42">+24V</text>
<text x="60.5" y="54.7">+12V</text>
<text x="200.7" y="56">+5V</text>
<text x="240.6" y="59.8">+3.3V</text>
<text x="35" y="61">GND</text>
<text x="65.4" y="64.3">C23</text>
<text x="75.6" y="64.3">C24</text>
<text x="85.8" y="64.3">C25</text>
<text x="95.9" y="64.3">C26</text>
<text x="202.8" y="62.9">R30</text>
<text x="202.8" y="65.5">R31</text>
<text x="202.8" y="60.4">R29</text>
<text x="65.5" y="66.6">10uF</text>
<text x="75.5" y="66.6">1uF</text>
<text x="85.7" y="66.6">1uF</text>
<text x="96" y="66.6">0.1uF</text>
<text x="202.8" y="68">R32</text>
<text x="202.8" y="70.5">R33</text>
<text x="233.9" y="69.1">ROT1</text>
<text x="234" y="66.6">J4</text>
<text x="245.8" y="68.1">C28</text>
<text x="245.9" y="70.4">0.1uF</text>
<text x="90.9" y="76.2">GND</text>
<text x="72.4" y="82.7">+5V</text>
<text x="79.3" y="82.7">+3.3V</text>
<text x="94.8" y="82.7">+12V</text>
<text x="200.7" y="81.4">+5V</text>
<text x="223" y="80">GND</text>
<text x="240.7" y="78.7">GND</text>
<text x="41.5" y="89.6">NCLO1</text>
<text x="202.8" y="88.3">R35</text>
<text x="202.8" y="85.8">R34</text>
<text x="240.6" y="85.2">+3.3V</text>
<text x="74.3" y="93.3" transform="rotate(-90 74.3 93.3)">5V</text>
<text x="81.9" y="94.3" transform="rotate(-90 81.9 94.3)">3V3</text>
<text x="89.5" y="94.9" transform="rotate(-90 89.5 94.9)">VDD</text>
<text x="94.6" y="94.6" transform="rotate(-90 94.6 94.6)">U5V</text>
<text x="97.2" y="94.1" transform="rotate(-90 97.2 94.1)">VIN</text>
<text x="99.7" y="94.7" transform="rotate(-90 99.7 94.7)">ESV</text>
<text x="119.9" y="95.9">BOOT0</text>
<text x="120.1" y="93.3">RESET</text>
<text x="202.8" y="90.9">R36</text>
<text x="202.8" y="93.4">R37</text>
<text x="202.8" y="95.9">R38</text>
<text x="233.9" y="94.5">ROT2</text>
<text x="234" y="92">J5</text>
<text x="245.8" y="93.5">C29</text>
<text x="245.9" y="95.8">0.1uF</text>
<text x="41.7" y="101">PA0/ADC/PWM2_1/UART2_CTS/UART4_TX</text>
<text x="69.2" y="96" transform="rotate(-90 69.2 96)">VBAT</text>
<text x="79.4" y="96.6" transform="rotate(-90 79.4 96.6)">IOREF</text>
<text x="87" y="96.2" transform="rotate(-90 87 96.2)">AVDD</text>
<text x="112.7" y="99.7">PD2/UART5_RX</text>
<text x="41.7" y="103.5">PA1/ADC/PWM2_2/UART2_RTS/UART4_RX</text>
<text x="41.7" y="106">PA2/UART2_TX</text>
<text x="122.6" y="106">PH0</text>
<text x="122.6" y="103.5">PH1</text>
<text x="223" y="105.4">GND</text>
<text x="240.7" y="104.1">GND</text>
<text x="41.7" y="111.1">PA4/ADC/SPI1_SSEL/DAC</text>
<text x="41.7" y="113.7">PA5/DAC/SC1/ADC/PWM2_1</text>
<text x="41.7" y="108.6">PA3/UART2_RX</text>
<text x="110.5" y="109.9">PB0/ADC/PWM3_3</text>
<text x="110.5" y="112.4">PB1/ADC/PWM3_4</text>
<text x="191.3" y="113.1">+24V</text>
<text x="205.9" y="113.1">U7</text>
<text x="223.1" y="111.8">FB1</text>
<text x="230.7" y="113.1">+12V</text>
<text x="41.7" y="116.2">PA6/ADC/SPI1_MISO/PWM3_1</text>
<text x="41.7" y="118.7">PA7/ADC/SPI1_MOSI/PWM3_2</text>
<text x="104.6" y="117.5">PB3/SPI1_SCLK/PWM2_2</text>
<text x="122.6" y="114.9">PB2</text>
<text x="202" y="115.4">R-78B12-2.0</text>
<text x="202.9" y="118.7">Vin</text>
<text x="207.1" y="118.7">Vout</text>
<text x="219.4" y="114.1">Ferrite_Bead</text>
<text x="41.7" y="123.8">PA9/UART1_TX/PWM1_2</text>
<text x="41.7" y="121.3">PA8/PWM1_1</text>
<text x="96.4" y="125.1">PB6/I2C1_SCL/UART1_TX/PWM4_1</text>
<text x="105" y="120">PB4/SPI1_MISO/PWM3_1</text>
<text x="105" y="122.6">PB5/SPI1_MOSI/PWM3_2</text>
<text x="196.2" y="122.7">C8</text>
<text x="196.3" y="125">10uF</text>
<text x="207.6" y="123.4" transform="rotate(-90 207.6 123.4)">GND</text>
<text x="220.3" y="122.7">C9</text>
<text x="220.4" y="125">10uF</text>
<text x="235.6" y="122.7">C10</text>
<text x="235.7" y="125">0.1uF</text>
<text x="41.7" y="131.4">PA12/CAN1_TD/UART1_RTS</text>
<text x="41.7" y="128.9">PA11/CAN1_RD/UART1_CTS/PWM1_4</text>
<text x="41.7" y="126.4">PA10/UART1_RX/PWM1_3</text>
<text x="96" y="127.6">PB7/I2C1_SDA/PWM4_2/UART1_RX</text>
<text x="97.2" y="130.2">PB8/CAN1_RD/I2C1_SCL/PWM4_3</text>
<text x="41.7" y="134">PA13</text>
<text x="41.7" y="136.5">PA14</text>
<text x="75.5" y="135.3">PB10/I2C2_SCL/SPI2_SCLK/UART1_RX/UART3_TX/PWM2_3</text>
<text x="85.4" y="137.8">PB11/I2C2_SDA/UART3_RX/UART1_TX/PWM2_4</text>
<text x="87.2" y="132.7">PB9/SPI2_SSEL/CAN1_TD/I2C1_SDA/PWM4_4</text>
<text x="230.6" y="134.6">GND</text>
<text x="41.7" y="139.1">PA15/SPI1_SSEL/PWM2_1</text>
<text x="93.6" y="142.9">PB13/I2C2_SCL/SPI2_SCLK/PWM1_1N</text>
<text x="111.6" y="140.3">PB12/SPI2_SSEL</text>
<text x="197.4" y="139.8">+3.3V</text>
<text x="93.8" y="145.4">PB14/I2C2_SDA/SPI2_MISO/PWM1_2N</text>
<text x="102.7" y="148">PB15/SPI2_MOSI/PWM1_3N</text>
<text x="191.4" y="146.7">U10</text>
<text x="220.6" y="147.8">R39</text>
<text x="229.6" y="147.7">JP1</text>
<text x="239.3" y="144.9">+3.3V</text>
<text x="99.6" y="154.3">PC1/ADC/I2C3_SDA/UART1_TX</text>
<text x="99.6" y="151.8">PC0/ADC/I2C3_SCL/UART1_RX</text>
<text x="192.8" y="150.5">D</text>
<text x="192.8" y="153">R</text>
<text x="200" y="152.1" transform="rotate(-90 200 152.1)">VCC</text>
<text x="200.9" y="153">CANH</text>
<text x="201.1" y="155.6">CANL</text>
<text x="220.8" y="150.1">120</text>
<text x="226.2" y="150">CAN_TERM</text>
<text x="244.5" y="153.2">C27</text>
<text x="244.6" y="155.5">0.1uF</text>
<text x="41.7" y="160.7">NC</text>
<text x="108.4" y="156.8">PC2/ADC/SPI2_MISO</text>
<text x="108.4" y="159.4">PC3/ADC/SPI2_MOSI</text>
<text x="108.6" y="161.9">PC4/ADC/UART3_TX</text>
<text x="185" y="162">SN65HVD232</text>
<text x="200" y="159" transform="rotate(-90 200 159)">GND</text>
<text x="41.7" y="165.7">NC</text>
<text x="41.7" y="163.2">NC</text>
<text x="108.4" y="164.5">PC5/ADC/UART3_RX</text>
<text x="114.8" y="167">PC6/PWM8_1</text>
<text x="239.5" y="163.8">GND</text>
<text x="41.7" y="173.4">NC</text>
<text x="41.7" y="170.8">NC</text>
<text x="41.7" y="168.3">NC</text>
<text x="114.8" y="172.1">PC8/PWM8_3</text>
<text x="114.8" y="169.5">PC7/PWM8_2</text>
<text x="197.6" y="168.9">GND</text>
<text x="41.7" y="175.9">NC</text>
<text x="101.8" y="177.2">PC10/SPI3_SCLK/UART3_TX</text>
<text x="101.9" y="179.7">PC11/SPI3_MISO/UART3_RX</text>
<text x="114.8" y="174.6">PC9/PWM8_4</text>
<text x="102.1" y="182.2">PC12/SPI3_MOSI/UART5_TX</text>
<text x="121.6" y="184.8">PC13</text>
<text x="42.2" y="191.2">NUCLEO-L476RG</text>
<text x="74.3" y="190.8" transform="rotate(-90 74.3 190.8)">GND</text>
<text x="76.8" y="190.8" transform="rotate(-90 76.8 190.8)">GND</text>
<text x="79.4" y="190.8" transform="rotate(-90 79.4 190.8)">GND</text>
<text x="81.9" y="190.8" transform="rotate(-90 81.9 190.8)">GND</text>
<text x="84.5" y="190.8" transform="rotate(-90 84.5 190.8)">GND</text>
<text x="87" y="190.8" transform="rotate(-90 87 190.8)">GND</text>
<text x="94.6" y="190.8" transform="rotate(-90 94.6 190.8)">AGND</text>
<text x="121.6" y="187.3">PC14</text>
<text x="121.6" y="189.9">PC15</text>
<text x="92.2" y="201.9">GND</text>
</g>
<g font-size="1.8" fill="#0000c2">
<text x="105.4" y="83.3">Using Nucleo 5V and 3.3V regulation</text>
<text x="105.4" y="85.3">Max current 800mA on 5V?</text>
<text x="105.4" y="87.4">500mA on 3.3V</text>
</g>
</svg>
